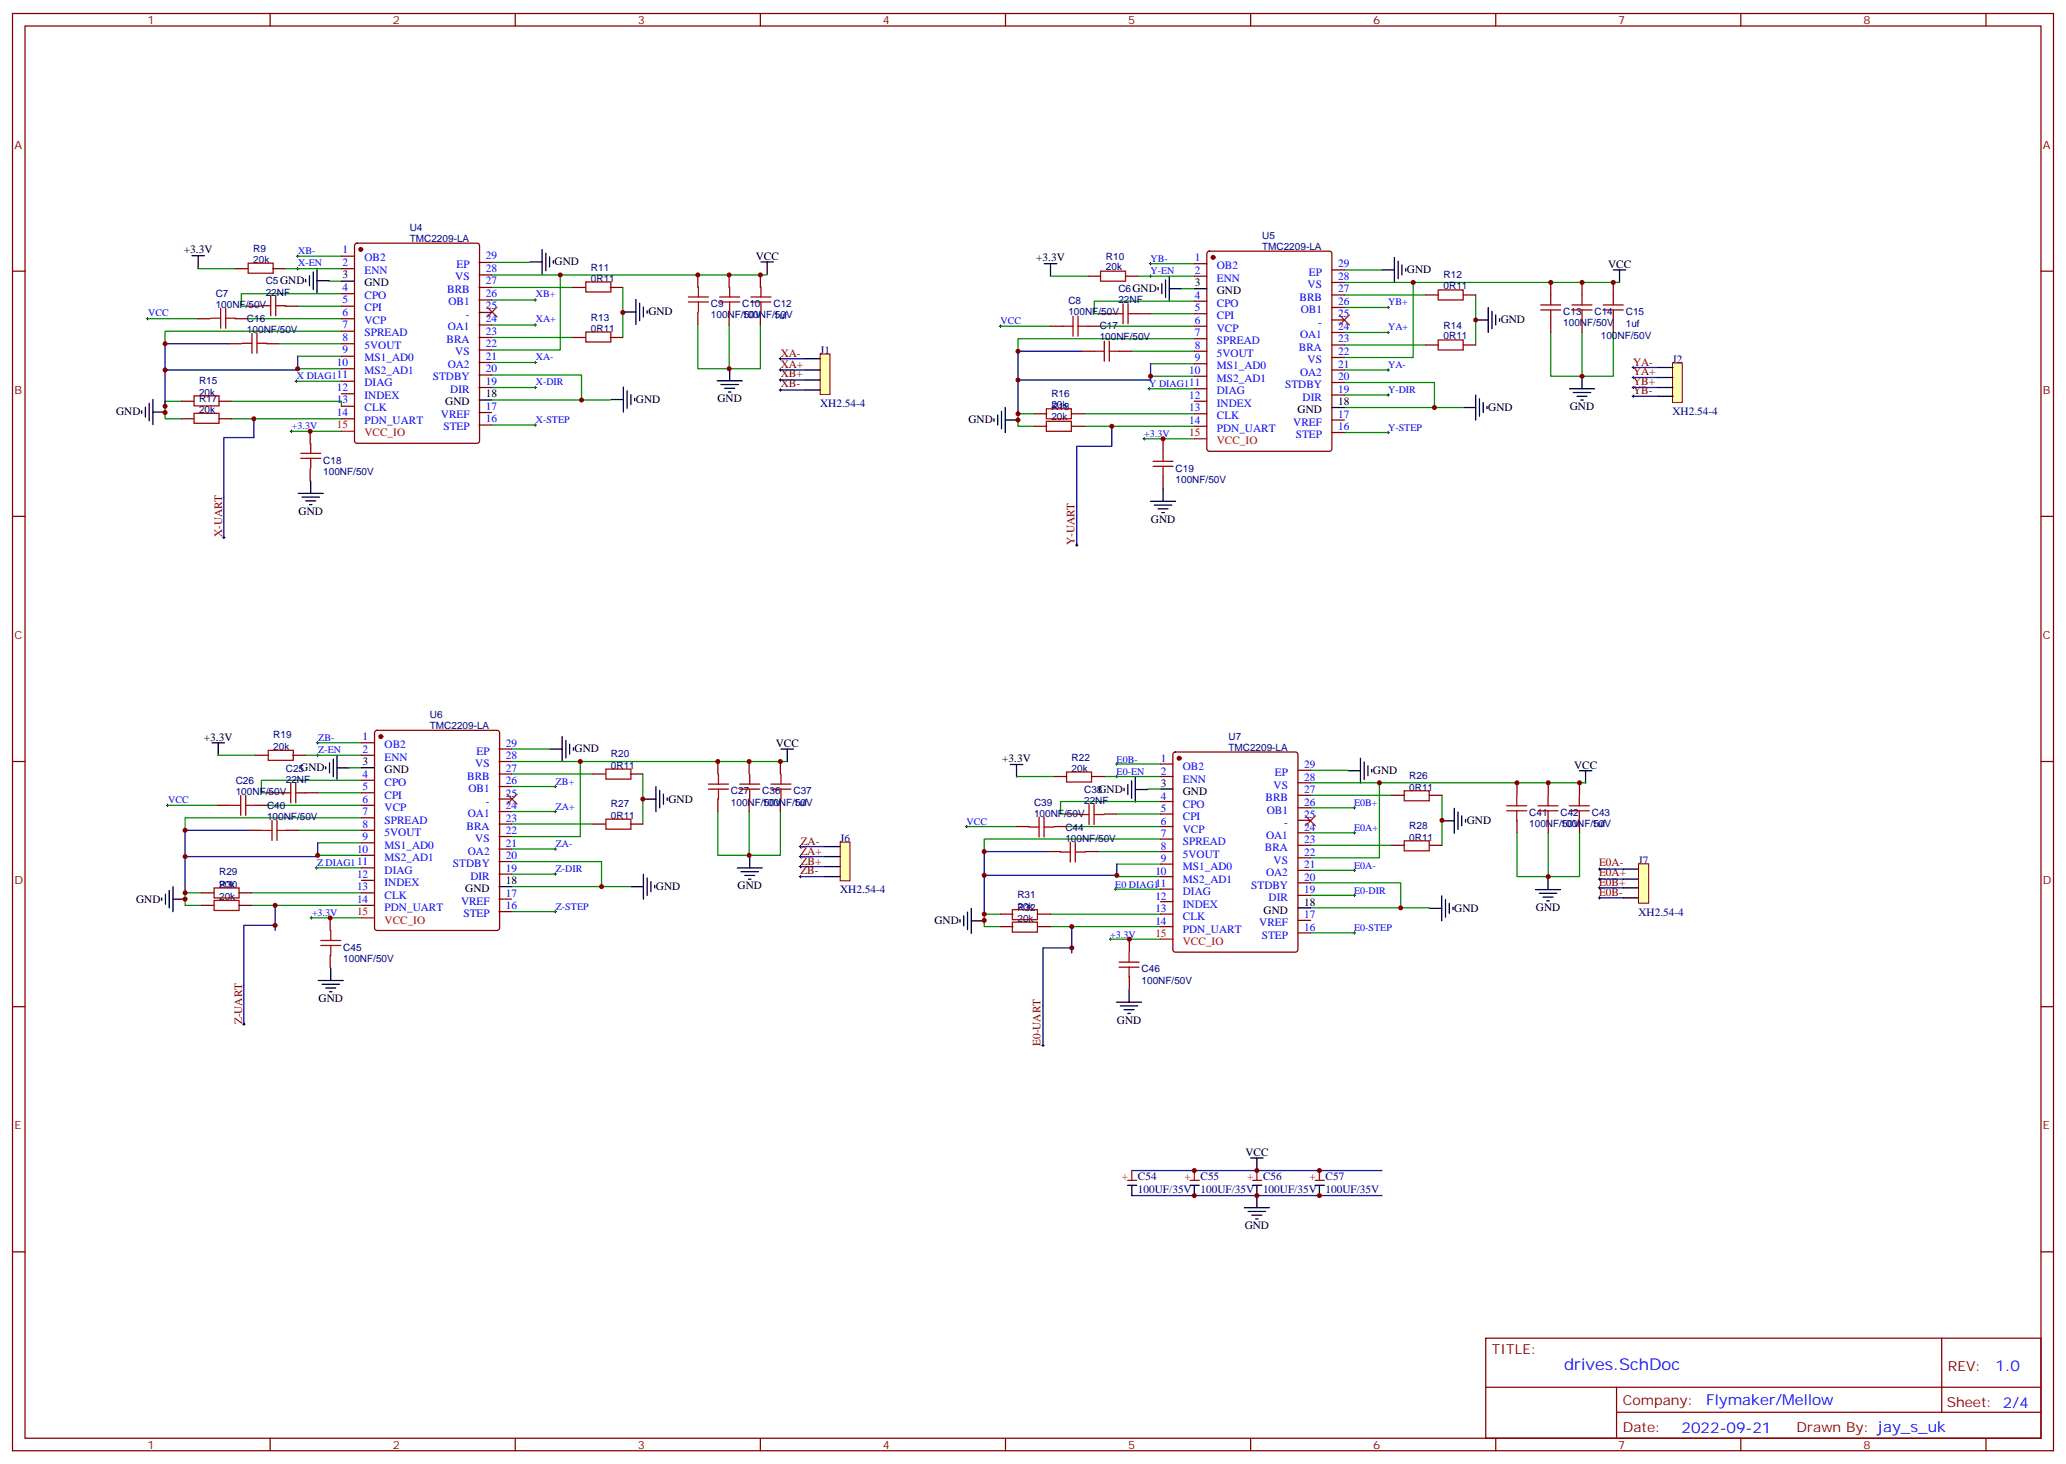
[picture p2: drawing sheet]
<svg xmlns="http://www.w3.org/2000/svg" width="583mm" height="413mm" viewBox="0 0 583 413" stroke-linecap="round" stroke-linejoin="round" font-family="sans-serif">
<g fill="none" stroke="#000" stroke-width=".28">
<path d="M83.6 72.2h.7M83.6 75.8h.7M84 71.9v.7M84 75.4v.7M324.2 74.4h.7M324.2 77.9h.7M324.6 74v.7M324.6 77.5v.7M41.3 89.9h.7M41.6 89.5v.7M150.6 91.7h.7M150.6 84.6h.7"/>
<path d="M151 84.2v.7M151 91.3v.7M281.9 92h.7M282.2 91.7v.7M391.2 93.8h.7M391.2 86.7h.7M391.6 86.4v.7M391.6 93.4v.7M83.3 107.5h.7M83.6 107.2v.7M150.6 102.2h.7M150.6 109.3h.7"/>
<path d="M150.6 119.9h.7M151 101.9v.7M151 108.9v.7M151 119.5v.7M219.8 104.4h.7M219.8 110h.7M219.8 107.2h.7M219.8 101.2h.7M220.1 100.8v.7M220.1 104v.7M220.1 106.8v.7M220.1 109.6v.7"/>
<path d="M323.8 109.6h.8M324.2 109.3v.7M391.2 104.4h.7M391.2 111.4h.7M391.6 104v.7M391.6 111.1v.7M460.4 109.3h.7M460.4 111.8h.7M460.4 106.5h.7M460.4 103.6h.7M460.7 103.3v.7M460.7 106.1v.7"/>
<path d="M460.7 108.9v.7M460.7 111.4v.7M81.8 121.6h.7M82.2 121.3v.7M322.4 123.8h.7M322.8 123.4v.7M391.2 122h.7M391.6 121.6v.7M62.8 151.6h.7M63.1 151.3v.7M303.4 153.7h.7M303.7 153.4v.7"/>
<path d="M89.3 209.5h.7M89.3 213h.7M89.6 209.1v.7M89.6 212.7v.7M314.7 215.5h.7M314.7 219h.7M315 215.1v.7M315 218.7v.7M46.9 227.1h.7M47.3 226.8v.7M156.3 228.9h.7M156.3 221.8h.7"/>
<path d="M156.3 239.5h.7M156.6 221.5v.7M156.6 228.5v.7M156.6 239.1v.7M225.4 238.8h.7M225.8 238.4v.7M272.3 233.1h.7M272.7 232.8v.7M381.7 234.9h.7M381.7 227.8h.7M382.1 227.5v.7M382.1 234.5v.7"/>
<path d="M87.5 258.9h.7M87.8 258.5v.7M88.9 244.8h.7M89.3 244.4v.7M156.3 246.5h.7M156.3 257.1h.7M156.6 246.2v.7M156.6 256.8v.7M225.4 244.4h.7M225.4 241.6h.7M225.4 247.2h.7M225.8 241.2v.7"/>
<path d="M225.8 244.1v.7M225.8 246.9v.7M314.3 250.8h.7M314.7 250.4v.7M381.7 245.5h.7M381.7 252.5h.7M382.1 245.1v.7M382.1 252.2v.7M450.8 245.1h.8M450.8 247.9h.8M450.8 250.4h.8M450.8 253.2h.8"/>
<path d="M451.2 244.8v.7M451.2 247.6v.7M451.2 250v.8M451.2 252.9v.7M312.9 264.9h.7M313.3 264.5v.7M381.7 263.1h.7M382.1 262.7v.8M68.4 288.9h.7M68.8 288.5v.7M293.9 294.9h.7M294.2 294.5v.7"/>
</g>
<g fill="none" stroke="#000" stroke-width=".35">
<path d="M54.1 72.1h3.6M55.9 72.1v3.5M86.2 78.8v.7M87.3 77.8v2.8M88.4 76.7v4.9M89.4 79.2h3.5M89.4 75.6v7.1M96.3 79.3h3.5M149.4 73.9h3.5M152.9 70.4v7M154 71.4v4.9M155 72.5v2.8"/>
<path d="M156.1 73.5v.7M214.7 73.9h3.5M216.4 73.9v3.5M294.6 74.4h3.5M296.3 74.4v3.5M328.8 79v4.9M329.8 77.9v7M389.8 76.1h3.5M393.3 72.6v7.1M394.4 73.7v4.9M395.5 74.7v2.8M396.5 75.8v.7"/>
<path d="M455.1 76.1h3.5M456.8 76.1v3.6M175.8 88h3.6M179.4 84.5v7M180.4 85.5v5M181.5 86.6v2.8M182.5 87.6v.7M326.7 81.1v.7M327.7 80v2.8M329.8 81.4h3.6M416.3 90.2h3.5M419.8 86.7v7.1"/>
<path d="M420.9 87.8v4.9M421.9 88.8v2.9M423 89.9v.7M40 115.9v.7M41 114.8v2.8M42.1 113.7v5M43.1 116.2h3.6M43.1 112.7v7M135.1 112.8h3.5M172.3 112.7h3.5M175.8 109.2v7M176.9 110.2v5"/>
<path d="M178 111.3v2.8M179 112.3v.7M202.3 107.4h7.1M203.4 108.5h4.9M204.4 109.5h2.8M205.5 110.6h.7M205.8 103.9v3.5M280.4 118.1v.7M281.5 117.1v2.8M282.5 116v4.9M283.6 118.5h3.5M283.6 114.9v7.1"/>
<path d="M412.7 114.9h3.6M416.3 111.4v7.1M417.3 112.5v4.9M418.4 113.5v2.8M419.5 114.6v.7M442.7 109.6h7.1M443.8 110.7h4.9M444.9 111.8h2.8M445.9 112.8h.7M446.3 106.1v3.5M84.1 139.1h7.1M87.7 135.6v3.5"/>
<path d="M328.1 137.9v3.5M85.2 140.2h4.9M86.2 141.3h2.9M87.3 142.3h.7M324.6 141.4h7M325.6 142.5h5M326.7 143.5h2.8M327.7 144.6h.7M59.8 209.5h3.5M61.6 209.5v3.5M91.9 216.2v.7M93 215.1v2.9"/>
<path d="M94 214.1v4.9M95.1 216.6h3.5M95.1 213v7.1M155 211.3h3.6M158.6 207.7v7.1M159.6 208.8v4.9M160.7 209.9v2.8M161.7 210.9v.7M220.3 211.3h3.5M222.1 211.3v3.5M285 215.6h3.5M286.7 215.6v3.5"/>
<path d="M320.3 219.1v7.1M380.2 217.4h3.6M383.8 213.9v7M384.8 214.9v4.9M385.9 216v2.8M386.9 217v.7M445.5 217.4h3.5M447.3 217.4v3.5M181.5 225.4h3.5M185 221.9v7M186.1 222.9v4.9M187.1 224v2.8"/>
<path d="M188.2 225v.7M317.1 222.3v.7M318.1 221.3v2.8M319.2 220.2v4.9M320.3 222.7h3.5M406.7 231.5h3.5M410.2 228v7M411.3 229v5M412.3 230.1v2.8M413.4 231.1v.7M45.6 253.2v.8M46.7 252.2v2.8"/>
<path d="M47.7 251.1v5M48.8 253.6h3.5M48.8 250.1v7M178 250.1h3.5M181.5 246.5v7.1M182.6 247.6v4.9M183.6 248.7v2.8M184.7 249.7v.7M208 244.8h7M209 245.8h5M210.1 246.9h2.8M211.1 248h.7"/>
<path d="M211.5 241.3v3.5M270.8 259.4v.7M271.9 258.3v2.8M272.9 257.2v5M274 259.7h3.5M274 256.2v7M403.2 256.2h3.5M406.7 252.7v7M407.8 253.7v5M408.8 254.8v2.8M409.9 255.8v.7M433.2 250.9h7"/>
<path d="M434.2 252h4.9M435.3 253h2.8M436.3 254.1h.7M436.7 247.4v3.5M89.8 276.5h7M90.8 277.6h5M91.9 278.6h2.8M93 279.7h.7M93.3 273v3.5M318.5 279.1v3.5M315 282.6h7M316 283.7h5"/>
<path d="M317.1 284.8h2.8M318.1 285.8h.8M352.8 326.6h3.5M354.5 326.6v3.5M354.5 337.1v3.5M351 340.6h7.1M352.1 341.7h4.9M353.1 342.7h2.9M354.2 343.8h.7"/>
</g>
<path d="M137.4 86.6l2.8 2.8M140.2 86.6l-2.8 2.8M377.8 88.8l2.8 2.9M380.6 88.8l-2.8 2.9M96.3 121.6h3.5M143 224l2.9 2.8M145.9 224l-2.9 2.8M368.2 230.1l2.9 2.8M371.1 230.1l-2.9 2.8" fill="none" stroke="#f00" stroke-width=".35"/>
<g fill="none" stroke="#008700" stroke-width=".35">
<path d="M55.7 75.8h10.6M80.4 75.8h15.9M84 72.2h12.3M92.8 79.3h3.5M138.6 77.5h77.7M138.6 74h10.6M158 77.5v21.2h-19.4M296.3 77.9h10.6M321 77.9h15.9M324.6 74.4h12.3M379.2 79.7h77.6M379.2 76.1h10.6"/>
<path d="M398.6 79.7v21.1h-19.4M41.6 89.9h14.1M69.8 89.9h26.5M78.7 96.9h17.6M84 86.4h12.3M96.3 82.8h-28.2v3.6h1.7M96.3 93.4h-49.7v3.5M138.6 91.7h12.4M138.6 84.6h12.4M138.6 95.2h23M138.6 81.1h23M175.7 81.1v14.1"/>
<path d="M196.8 91.7v12.3h17.7v-12.3M205.7 91.7v12.3M282.2 92h14.1M310.4 92h26.5M319.3 99.1h17.6M324.6 88.5h12.3M333.4 81.4h3.5M336.9 84.9h-28.2v3.6h1.7M336.9 95.5h-49.7v3.6M379.2 93.8h12.4M379.2 86.7h12.4M379.2 97.3h23"/>
<path d="M379.2 83.2h23M416.3 83.2v14.1M437.4 93.8v12.3h17.7v-12.3M446.3 93.8v12.3M51.2 113.2h-4.6v4.9h4.6M65.3 113.2h31v1.4M65.3 118.1h31M83.6 107.5h12.7M84 100.5h12.3M84 104h12.3M138.6 105.8h25.4v7M138.6 112.8h33.6"/>
<path d="M138.6 102.2h12.4M138.6 109.3h12.4M138.6 119.9h12.4M291.7 116.7h-4.5v3.5h4.5M305.9 116.7h31M324.2 109.6h12.7M324.6 102.6h12.3M324.6 106.1h12.3M379.2 107.9h25.4v7M379.2 114.9h33.5M379.2 104.4h12.4M379.2 111.4h12.4"/>
<path d="M82.2 121.6h14.1M305.9 120.2h31M322.8 123.8h14.1M379.2 122h12.4M61.4 213h10.6M86.1 213h15.9M89.6 209.5h12.4M98.4 216.5h3.6M144.3 214.8h77.6M144.3 218.3h22.9M144.3 211.2h10.6M163.7 214.8v21.1h-19.4"/>
<path d="M181.3 218.3v14.1M286.8 219h10.6M311.5 219h15.9M315 215.5h12.4M369.7 217.2h10.6M47.3 227.1h14.1M75.5 227.1h26.5M84.3 234.2h17.7M89.6 237.7h12.4M89.6 223.6h12.4M102 220.1h-28.3v3.5h1.8M102 230.6h-49.8v3.6"/>
<path d="M144.3 228.9h12.3M144.3 221.8h12.3M144.3 239.5h12.3M144.3 232.4h22.9M202.5 228.9v12.3h17.6v-12.3M211.3 228.9v12.3M272.7 233.1h14.1M300.9 233.1h26.5M315 229.6h12.4M323.8 222.5h3.6M327.4 226.1h-28.2v3.5h1.7M327.4 236.6h-49.8v3.6"/>
<path d="M369.7 220.8h77.6M369.7 234.9h12.4M369.7 227.8h12.4M369.7 238.4h22.9M369.7 224.3h22.9M389.1 220.8v21.1h-19.4M406.8 224.3v14.1M427.9 234.9v12.3h17.7v-12.3M436.7 234.9v12.3M56.8 251.8h-4.6v3.5h4.6M70.9 255.3h31.1M70.9 251.8h31.1"/>
<path d="M87.8 258.9h14.2M89.3 244.8h12.7M89.6 241.2h12.4M144.3 250h33.5M144.3 243h25.4v7M144.3 246.5h12.3M144.3 257.1h12.3M282.2 257.8h-4.6v3.5h4.6M296.3 257.8h31.1M309.7 240.2h17.7M314.7 250.8h12.7M315 243.7h12.4"/>
<path d="M315 247.2h12.4M369.7 256h33.5M369.7 249h25.4v7M369.7 245.5h12.4M369.7 252.5h12.4M296.3 261.3h31.1M313.3 264.9h14.1M369.7 263.1h12.4"/>
</g>
<g fill="none" stroke="#000080" stroke-width=".35">
<path d="M64.6 96.9h-18v17.7M305.2 99.1h-18v17.6M71.6 118.1v5.3h-8.5v28.2M84 100.5v3.9h-37.4M220.1 101.2h7.1M220.1 104.4h7.1M220.1 107.2h7.1M220.1 110h7.1M324.6 102.6v4.6h-37.4M460.7 103.6h7.1M460.7 106.5h7.1M460.7 109.3h7.1"/>
<path d="M460.7 111.8h7.1M313.6 120.2v5.7h-9.9v27.8M70.2 234.2h-18v17.6M89.6 237.7v3.9h-37.4M225.8 238.8h7M77.6 255.3v7.1M225.8 244.4h7M225.8 241.6h7M225.8 247.2h7M277.6 246.9h37.4v.3M295.6 240.2h-18v17.6M315 243.7v3.2"/>
<path d="M451.2 245.1h6.7M451.2 247.9h6.7M451.2 250.4h6.7M451.2 253.2h6.7M77.6 261h-8.8v27.9M302.3 267.3h-8.1v27.6M302.3 261.3v7.4M319.3 330.1h70.5M319.3 337.2h70.5"/>
</g>
<g fill="none" stroke="#a10000" stroke-width=".35">
<path d="M70 74.2h7.1v2.9h-7.1zM165.3 79.5h7v2.8h-7zM59.4 89.8h2.9M62.3 86.9v5.7M63.7 86.9v5.7M63.7 89.8h2.8M68.2 96.8h2.9M71.1 94v5.6M72.5 94v5.6M72.5 96.8h2.8M73.5 86.2h2.9M76.4 83.4v5.6"/>
<path d="M77.8 83.4v5.6M77.8 86.2h2.8M165.3 93.6h7v2.9h-7zM194.2 85.2h5.6M194.2 83.8h5.6M197 80.9v2.9M197 85.2v2.8M203 85.2h5.7M203 83.8h5.7M205.8 80.9v2.9M205.8 85.2v2.8M211.8 85.2h5.7"/>
<path d="M211.8 83.8h5.7M214.7 80.9v2.9M214.7 85.2v2.8M54.7 116.6h7.1v2.8h-7.1zM54.7 111.7h7.1v2.8h-7.1zM84.8 127.9h5.7M84.8 129.3h5.7M87.7 125v2.9M87.7 129.3v2.8"/>
</g>
<g fill="none" stroke="#870000" stroke-width=".35">
<path d="M66.3 75.8h3.5M76.9 75.8h3.5M96.3 75.8h3.5M96.3 72.2h3.5M100.2 68.8l.5-.2h33.9l.6 .4 .1 55.3-.5 .7h-34.1l-.6-.4-.1-55.3zM135.1 77.5h3.5M135.1 74h3.5M196.8 77.5v3.6M205.7 77.5v3.6M214.5 77.5v3.6M55.7 89.9h3.6M64.6 96.9h3.5"/>
<path d="M66.3 89.9h3.5M69.8 86.4h3.6M75.1 96.9h3.6M80.4 86.4h3.6M96.3 86.4h3.5M96.3 96.9h3.5M96.3 89.9h3.5M96.3 82.8h3.5M96.3 93.4h3.5M135.1 95.2h3.5M135.1 81.1h3.5M135.1 98.7h3.5"/>
<path d="M135.1 91.7h3.5M135.1 88.1h3.5M135.1 84.6h3.5M161.6 95.2h3.5M161.6 81.1h3.5M172.2 95.2h3.5M172.2 81.1h3.5M196.8 88.1v3.6M205.7 88.1v3.6M214.5 88.1v3.6M51.2 118.1h3.5M51.2 113.2h3.5"/>
<path d="M61.7 118.1h3.6M61.7 113.2h3.6M96.3 118.1h3.5M96.3 100.5h3.5M96.3 104h3.5M96.3 107.5h3.5M96.3 111.1h3.5M96.3 114.6h3.5M135.1 119.9h3.5M135.1 116.3h3.5M135.1 109.3h3.5M135.1 105.8h3.5"/>
<path d="M135.1 102.2h3.5M87.5 121.6v3.6M87.5 132.2v3.5"/>
</g>
<circle cx="101.8" cy="70.4" r=".53" fill="#870000" stroke="#870000" stroke-width=".35"/>
<path d="M231.3 99.8h2.8v11.4h-2.8z" fill="#ffffb0" stroke="#800000" stroke-width=".28"/>
<path d="M336.9 81.4h3.5M227.2 101.2h4.2M227.2 104.4h4.2M227.2 107.2h4.2M227.2 110h4.2M375.7 114.9h3.5" fill="none" stroke="#000" stroke-width=".35"/>
<g fill="none" stroke="#a10000" stroke-width=".35">
<path d="M310.4 76.5h7.1v2.8h-7.1zM299.9 92h2.8M302.7 89.2v5.6M304.1 89.2v5.6M304.1 92h2.8M308.7 99.1h2.8M311.5 96.2v5.7M312.9 96.2v5.7M312.9 99.1h2.8M314 88.5h2.8M316.8 85.7v5.6M318.2 85.7v5.6"/>
<path d="M318.2 88.5h2.8M405.7 95.9h7v2.8h-7zM405.7 81.8h7v2.8h-7zM434.6 87.4h5.7M434.6 86h5.7M437.4 83.2v2.8M437.4 87.4v2.8M443.4 87.4h5.7M443.4 86h5.7M446.3 83.2v2.8M446.3 87.4v2.8M452.3 87.4h5.6"/>
<path d="M452.3 86h5.6M455.1 83.2v2.8M455.1 87.4v2.8M295.2 118.8h7v2.8h-7zM295.2 115.3h7v2.8h-7zM325.3 130.1h5.6M325.3 131.5h5.6M328.1 127.3v2.8M328.1 131.5v2.8"/>
</g>
<g fill="none" stroke="#870000" stroke-width=".35">
<path d="M306.9 77.9h3.5M317.5 77.9h3.5M336.9 77.9h3.5M336.9 74.4h3.5M340.7 71l.4-.2h33.9l.7 .5v55.3l-.5 .6-34.1 .1-.6-.5-.1-55.3zM375.7 79.7h3.5M375.7 76.1h3.5M437.4 79.7v3.5M446.3 79.7v3.5M455.1 79.7v3.5M296.3 92h3.6M305.2 99.1h3.5"/>
<path d="M306.9 92h3.5M310.4 88.5h3.6M315.7 99.1h3.6M321 88.5h3.6M336.9 88.5h3.5M336.9 99.1h3.5M336.9 92h3.5M336.9 84.9h3.5M336.9 95.5h3.5M375.7 97.3h3.5M375.7 83.2h3.5M375.7 93.8h3.5"/>
<path d="M375.7 90.2h3.5M375.7 86.7h3.5M402.2 97.3h3.5M402.2 83.2h3.5M412.7 97.3h3.6M412.7 83.2h3.6M437.4 90.2v3.6M446.3 90.2v3.6M455.1 90.2v3.6M291.7 116.7h3.6M302.3 116.7h3.6M336.9 116.7h3.5"/>
<path d="M336.9 102.6h3.5M336.9 106.1h3.5M336.9 109.6h3.5M336.9 113.2h3.5M375.7 118.5h3.5M375.7 111.4h3.5M375.7 107.9h3.5M375.7 104.4h3.5M375.7 100.8h3.5M291.7 120.2h3.6M302.3 120.2h3.6M328.1 123.8v3.5"/>
<path d="M328.1 134.3v3.6M336.9 120.2h3.5M375.7 122h3.5"/>
</g>
<circle cx="342.2" cy="72.6" r=".53" fill="#870000" stroke="#870000" stroke-width=".35"/>
<path d="M336.9 123.8h3.5" fill="none" stroke="#f00" stroke-width=".35"/>
<path d="M471.8 102.4h2.8v11.1h-2.8z" fill="#ffffb0" stroke="#800000" stroke-width=".28"/>
<path d="M467.8 103.6h4.2M467.8 106.5h4.2M467.8 109.3h4.2M467.8 111.8h4.2M102 216.5h3.5M140.8 250h3.5" fill="none" stroke="#000" stroke-width=".35"/>
<g fill="none" stroke="#a10000" stroke-width=".35">
<path d="M75.7 211.6h7v2.8h-7zM170.9 216.9h7.1v2.8h-7.1zM202.7 218.3v2.8M211.5 218.3v2.8M220.3 218.3v2.8M65.1 227.1h2.8M67.9 224.3v5.7M69.3 224.3v5.7M69.3 227.1h2.8M73.9 234.2h2.8M76.7 231.4v5.6M78.1 231.4v5.6"/>
<path d="M78.1 234.2h2.9M79.2 223.6h2.8M82 220.8v5.6M83.4 220.8v5.6M83.4 223.6h2.9M170.9 231h7.1v2.8h-7.1zM199.8 222.6h5.7M199.8 221.1h5.7M202.7 222.6v2.8M208.7 222.6h5.6M208.7 221.1h5.6M211.5 222.6v2.8"/>
<path d="M217.5 222.6h5.6M217.5 221.1h5.6M220.3 222.6v2.8M60.4 254h7v2.8h-7zM60.4 250.4h7v2.8h-7zM90.5 265.2h5.6M90.5 266.7h5.6M93.3 262.4v2.8M93.3 266.7v2.8"/>
</g>
<g fill="none" stroke="#870000" stroke-width=".35">
<path d="M72 213h3.5M82.5 213h3.6M102 213h3.5M102 209.5h3.5M105.9 206.2l.5-.2h33.8l.7 .4v55.3l-.4 .7h-34.1l-.7-.4v-55.3zM140.8 218.3h3.5M140.8 214.8h3.5M140.8 211.2h3.5M167.2 218.3h3.5M177.8 218.3h3.5M202.5 214.8v3.5M211.3 214.8v3.5"/>
<path d="M220.1 214.8v3.5M61.4 227.1h3.5M70.2 234.2h3.5M72 227.1h3.5M75.5 223.6h3.5M80.8 234.2h3.5M86.1 223.6h3.5M102 223.6h3.5M102 234.2h3.5M102 227.1h3.5M102 220.1h3.5M102 230.6h3.5"/>
<path d="M102 237.7h3.5M140.8 232.4h3.5M140.8 239.5h3.5M140.8 235.9h3.5M140.8 228.9h3.5M140.8 225.4h3.5M140.8 221.8h3.5M167.2 232.4h3.5M177.8 232.4h3.5M202.5 225.4v3.5M211.3 225.4v3.5M220.1 225.4v3.5"/>
<path d="M56.8 255.3h3.5M56.8 251.8h3.5M67.4 255.3h3.5M67.4 251.8h3.5M93.1 258.9v3.5M102 255.3h3.5M102 251.8h3.5M102 241.2h3.5M102 244.8h3.5M102 248.3h3.5M140.8 257.1h3.5M140.8 253.6h3.5"/>
<path d="M140.8 246.5h3.5M140.8 243h3.5M93.1 269.5v3.5"/>
</g>
<circle cx="107.4" cy="207.7" r=".53" fill="#870000" stroke="#870000" stroke-width=".35"/>
<path d="M102 258.9h3.5" fill="none" stroke="#f00" stroke-width=".35"/>
<path d="M237 237.5h2.8v10.9h-2.8z" fill="#ffffb0" stroke="#800000" stroke-width=".28"/>
<path d="M232.8 238.8h4.2M327.4 222.5h3.5M232.8 241.6h4.2M232.8 244.4h4.2M232.8 247.2h4.2M366.2 256h3.5" fill="none" stroke="#000" stroke-width=".35"/>
<g fill="none" stroke="#a10000" stroke-width=".35">
<path d="M300.9 217.7h7v2.9h-7zM290.3 233.3h2.8M293.1 230.4v5.7M294.5 230.4v5.7M294.5 233.3h2.8M301.9 237.5v5.6M303.3 237.5v5.6M304.4 229.7h2.8M307.2 226.9v5.6M308.6 226.9v5.6M308.6 229.7h2.8M396.1 237.1h7.1v2.9h-7.1z"/>
<path d="M396.1 223h7.1v2.8h-7.1zM425 228.7h5.7M425 227.3h5.7M427.9 224.4v2.9M427.9 228.7v2.8M433.9 228.7h5.6M433.9 227.3h5.6M436.7 224.4v2.9M436.7 228.7v2.8M442.7 228.7h5.6M442.7 227.3h5.6M445.5 224.4v2.9"/>
<path d="M445.5 228.7v2.8M285.6 256.5h7v2.9h-7zM299.1 240.3h2.8M303.3 240.3h2.9M285.6 260.1h7v2.8h-7zM315.7 271.4h5.6M315.7 272.8h5.6M318.5 268.5v2.9M318.5 272.8v2.8"/>
</g>
<g fill="none" stroke="#870000" stroke-width=".35">
<path d="M297.4 219h3.5M308 219h3.5M327.4 219h3.5M327.4 215.5h3.5M331.1 212.3l.5-.2h33.8l.7 .4v55.3l-.4 .7h-34.1l-.7-.4-.1-55.3zM366.2 217.2h3.5M286.8 233.1h3.5M297.4 233.1h3.5M300.9 229.6h3.5M311.5 229.6h3.5M327.4 229.6h3.5M327.4 233.1h3.5"/>
<path d="M327.4 226.1h3.5M327.4 236.6h3.5M366.2 238.4h3.5M366.2 224.3h3.5M366.2 234.9h3.5M366.2 231.4h3.5M366.2 227.8h3.5M366.2 220.8h3.5M392.6 238.4h3.6M392.6 224.3h3.6M403.2 238.4h3.6M403.2 224.3h3.6"/>
<path d="M427.9 220.8v3.5M427.9 231.4v3.5M436.7 220.8v3.5M436.7 231.4v3.5M445.6 220.8v3.5M445.6 231.4v3.5M282.2 257.8h3.6M292.8 257.8h3.5M295.6 240.2h3.6M306.2 240.2h3.5M327.4 240.2h3.5M327.4 257.8h3.5"/>
<path d="M327.4 243.7h3.5M327.4 247.2h3.5M327.4 250.8h3.5M327.4 254.3h3.5M366.2 259.6h3.5M366.2 252.5h3.5M366.2 249h3.5M366.2 245.5h3.5M366.2 241.9h3.5M282.2 261.3h3.6M292.8 261.3h3.5M318.6 264.9v3.5"/>
<path d="M318.6 275.4v3.6M327.4 261.3h3.5M366.2 263.1h3.5"/>
</g>
<circle cx="332.6" cy="213.9" r=".53" fill="#870000" stroke="#870000" stroke-width=".35"/>
<path d="M327.4 264.9h3.5" fill="none" stroke="#f00" stroke-width=".35"/>
<path d="M462.2 243.6h2.9v11.1h-2.9z" fill="#ffffb0" stroke="#800000" stroke-width=".28"/>
<path d="M457.9 245.1h4.2M457.9 247.9h4.2M457.9 250.4h4.2M457.9 253.2h4.2M318.1 334.3h2.6M319.3 334.4v2.8M335.7 334.3h2.6M336.9 334.4v2.8M353.4 334.3h2.5M354.5 334.4v2.8M371 334.3h2.6M372.2 334.4v2.8" fill="none" stroke="#000" stroke-width=".35"/>
<path d="M318.1 332.9h2.6M319.3 330.1v2.8M335.7 332.9h2.6M336.9 330.1v2.8M353.4 332.9h2.5M354.5 330.1v2.8M371 332.9h2.6M372.2 330.1v2.8" fill="none" stroke="#f00" stroke-width=".35"/>
<g fill="none" stroke="#870000" stroke-width=".35">
<path d="M3.5 3.8h575.8v405.4h-575.8zM7.1 7.3h568.6v398.3h-568.6zM76.2 3.8v3.5M145.3 3.8v3.5M214.5 3.8v3.5M283.6 3.8v3.5M352.8 3.8v3.5M421.9 3.8v3.5M491.1 3.8v3.5M560.2 3.8v3.5M3.5 76.5h3.6M575.7 76.5h3.6"/>
<path d="M3.5 145.6h3.6M575.7 145.6h3.6M3.5 214.8h3.6M575.7 214.8h3.6M3.5 283.9h3.6M575.7 283.9h3.6M3.5 353.1h3.6M575.7 353.1h3.6M419.1 377.4h156.6v28.2h-156.6zM547.7 377.4v20.9M419.1 391.2h156.5M456 398.3h119.6"/>
<path d="M456 391.2v14.2M76.2 405.6v3.6M145.3 405.6v3.6M214.5 405.6v3.6M283.6 405.6v3.6M352.8 405.6v3.6M421.9 405.6v3.6M491.1 405.6v3.6M560.2 405.6v3.6"/>
</g>
<g fill="#800000">
<circle cx="46.6" cy="116.3" r=".71"/>
<circle cx="46.6" cy="114.6" r=".71"/>
<circle cx="46.6" cy="104.4" r=".71"/>
<circle cx="46.6" cy="96.9" r=".71"/>
<circle cx="52.2" cy="253.6" r=".71"/>
<circle cx="52.2" cy="251.8" r=".71"/>
<circle cx="52.2" cy="241.6" r=".71"/>
<circle cx="52.2" cy="234.2" r=".71"/>
<circle cx="71.6" cy="118.1" r=".71"/>
<circle cx="77.6" cy="261" r=".71"/>
<circle cx="77.6" cy="255.3" r=".71"/>
<circle cx="84" cy="104" r=".71"/>
<circle cx="87.5" cy="121.6" r=".71"/>
<circle cx="89.6" cy="241.2" r=".71"/>
<circle cx="93.1" cy="258.9" r=".71"/>
<circle cx="158" cy="77.5" r=".71"/>
<circle cx="163.7" cy="214.8" r=".71"/>
<circle cx="164" cy="112.8" r=".71"/>
<circle cx="169.7" cy="250" r=".71"/>
<circle cx="175.7" cy="88.1" r=".71"/>
<circle cx="181.3" cy="225.4" r=".71"/>
<circle cx="196.9" cy="77.5" r=".71"/>
<circle cx="202.5" cy="214.8" r=".71"/>
<circle cx="205.7" cy="104" r=".71"/>
<circle cx="205.7" cy="77.5" r=".71"/>
<circle cx="211.3" cy="241.2" r=".71"/>
<circle cx="211.3" cy="214.8" r=".71"/>
<circle cx="214.5" cy="77.5" r=".71"/>
<circle cx="220.1" cy="214.8" r=".71"/>
<circle cx="277.6" cy="259.6" r=".71"/>
<circle cx="277.6" cy="257.8" r=".71"/>
<circle cx="277.6" cy="246.9" r=".71"/>
<circle cx="277.6" cy="240.2" r=".71"/>
<circle cx="287.2" cy="118.5" r=".71"/>
<circle cx="287.2" cy="116.7" r=".71"/>
<circle cx="287.2" cy="107.2" r=".71"/>
<circle cx="287.2" cy="99.1" r=".71"/>
<circle cx="302.3" cy="267.3" r=".71"/>
<circle cx="302.3" cy="261.3" r=".71"/>
<circle cx="313.6" cy="120.2" r=".71"/>
<circle cx="315" cy="246.9" r=".71"/>
<circle cx="318.6" cy="264.9" r=".71"/>
<circle cx="324.6" cy="106.1" r=".71"/>
<circle cx="328.1" cy="123.8" r=".71"/>
<circle cx="389.1" cy="220.8" r=".71"/>
<circle cx="395.1" cy="256" r=".71"/>
<circle cx="398.6" cy="79.7" r=".71"/>
<circle cx="404.6" cy="114.9" r=".71"/>
<circle cx="406.8" cy="231.4" r=".71"/>
<circle cx="416.3" cy="90.2" r=".71"/>
<circle cx="427.9" cy="220.8" r=".71"/>
<circle cx="436.7" cy="247.2" r=".71"/>
<circle cx="436.7" cy="220.8" r=".71"/>
<circle cx="437.4" cy="79.7" r=".71"/>
<circle cx="445.6" cy="220.8" r=".71"/>
<circle cx="446.3" cy="106.1" r=".71"/>
<circle cx="446.3" cy="79.7" r=".71"/>
<circle cx="455.1" cy="79.7" r=".71"/>
<circle cx="336.9" cy="337.2" r=".71"/>
<circle cx="336.9" cy="330.1" r=".71"/>
<circle cx="354.5" cy="337.2" r=".71"/>
<circle cx="354.5" cy="330.1" r=".71"/>
<circle cx="372.2" cy="337.2" r=".71"/>
<circle cx="372.2" cy="330.1" r=".71"/>
</g>
<text font-size="4.6" fill="#00f" x="441.2" y="386.4">drives.SchDoc</text>
<g font-size="4.2" fill="#00f">
<text x="562.9" y="386.7">1.0</text>
<text x="481.3" y="396.2">Flymaker/Mellow</text>
<text x="474.4" y="404">2022-09-21</text>
</g>
<g font-size="3.9" fill="#800">
<text x="420.9" y="382">TITLE:</text>
<text x="549.5" y="386.7">REV:</text>
<text x="457.8" y="396.2">Company:</text>
<text x="549.1" y="396.8">Sheet: 2/4</text>
<text x="457.8" y="403.9">Date:</text>
<text x="506.8" y="403.9">Drawn By: jay_s_uk</text>
</g>
<g font-size="3.2" fill="#800">
<text x="41.6" y="6.8">1</text>
<text x="110.8" y="6.8">2</text>
<text x="179.9" y="6.8">3</text>
<text x="249.1" y="6.8">4</text>
<text x="318.2" y="6.8">5</text>
<text x="387.3" y="6.8">6</text>
<text x="456.5" y="6.8">7</text>
<text x="525.6" y="6.8">8</text>
<text x="4.1" y="41.9">A</text>
<text x="576.3" y="41.9">A</text>
<text x="4.1" y="111.1">B</text>
<text x="576.3" y="111.1">B</text>
<text x="4.1" y="180.2">C</text>
<text x="576.3" y="180.2">C</text>
<text x="4.1" y="249.3">D</text>
<text x="576.3" y="249.3">D</text>
<text x="4.1" y="318.5">E</text>
<text x="576.3" y="318.5">E</text>
<text x="41.6" y="408.6">1</text>
<text x="110.8" y="408.6">2</text>
<text x="179.9" y="408.6">3</text>
<text x="249.1" y="408.6">4</text>
<text x="318.2" y="408.6">5</text>
<text x="387.3" y="408.6">6</text>
<text x="456.5" y="408.6">7</text>
<text x="525.6" y="408.6">8</text>
</g>
<g font-size="3.2">
<text x="51.9" y="71.5">+3.3V</text>
<text x="156.4" y="74.8">GND</text>
<text x="213.2" y="73.2">VCC</text>
<text x="292.3" y="73.7">+3.3V</text>
<text x="396.9" y="77.1">GND</text>
<text x="453.6" y="75.5">VCC</text>
<text x="96.6" y="78.5">3</text>
<text x="102.8" y="80.8">GND</text>
<text x="337.1" y="80.7">3</text>
<text x="343.3" y="83">GND</text>
<text x="182.9" y="88.9">GND</text>
<text x="423.3" y="91.2">GND</text>
<text x="137" y="112">18</text>
<text x="179.4" y="113.6">GND</text>
<text x="202.4" y="113.5">GND</text>
<text x="32.8" y="117.2">GND</text>
<text x="125.6" y="114.3">GND</text>
<text x="273.2" y="119.4">GND</text>
<text x="366" y="116.5">GND</text>
<text x="377.5" y="114.2">18</text>
<text x="419.8" y="115.9">GND</text>
<text x="442.8" y="115.7">GND</text>
<text x="84.2" y="145.2">GND</text>
<text x="324.7" y="147.5">GND</text>
<text x="57.5" y="208.9">+3.3V</text>
<text x="102.3" y="215.9">3</text>
<text x="162.1" y="212.2">GND</text>
<text x="218.8" y="210.6">VCC</text>
<text x="282.7" y="215">+3.3V</text>
<text x="108.5" y="218.1">GND</text>
<text x="327.5" y="222">3</text>
<text x="387.3" y="218.3">GND</text>
<text x="444" y="216.7">VCC</text>
<text x="188.6" y="226.3">GND</text>
<text x="333.7" y="224.3">GND</text>
<text x="413.7" y="232.4">GND</text>
<text x="131.3" y="251.7">GND</text>
<text x="142.7" y="249.4">18</text>
<text x="185" y="251">GND</text>
<text x="208.1" y="250.8">GND</text>
<text x="38.4" y="254.6">GND</text>
<text x="356.4" y="257.8">GND</text>
<text x="367.9" y="255.5">18</text>
<text x="410.2" y="257.1">GND</text>
<text x="433.2" y="257">GND</text>
<text x="263.6" y="260.7">GND</text>
<text x="89.9" y="282.6">GND</text>
<text x="315.1" y="288.7">GND</text>
<text x="351.3" y="326">VCC</text>
<text x="351.1" y="346.7">GND</text>
</g>
<g font-size="3.2" fill="#00f">
<text x="96.6" y="71.4">1</text>
<text x="96.6" y="74.9">2</text>
<text x="102.8" y="73.7">OB2</text>
<text x="102.8" y="77.2">ENN</text>
<text x="128.8" y="75.5">EP</text>
<text x="137" y="76.7">28</text>
<text x="137" y="73.2">29</text>
<text x="337.1" y="73.7">1</text>
<text x="337.1" y="77.2">2</text>
<text x="343.3" y="76">OB2</text>
<text x="369.2" y="77.7">EP</text>
<text x="377.5" y="75.4">29</text>
<text x="96.6" y="82">4</text>
<text x="126.2" y="82.5">BRB</text>
<text x="128.4" y="79">VS</text>
<text x="137" y="83.8">26</text>
<text x="137" y="80.2">27</text>
<text x="343.3" y="79.5">ENN</text>
<text x="368.9" y="81.2">VS</text>
<text x="377.5" y="82.5">27</text>
<text x="377.5" y="79">28</text>
<text x="96.6" y="85.5">5</text>
<text x="96.6" y="89">6</text>
<text x="102.8" y="84.3">CPO</text>
<text x="102.8" y="87.8">CPI</text>
<text x="126.5" y="86">OB1</text>
<text x="131.4" y="89.6">-</text>
<text x="137" y="87.3">25</text>
<text x="337.1" y="84.2">4</text>
<text x="337.1" y="87.8">5</text>
<text x="343.3" y="86.5">CPO</text>
<text x="366.6" y="84.8">BRB</text>
<text x="366.9" y="88.3">OB1</text>
<text x="377.5" y="89.5">25</text>
<text x="377.5" y="86">26</text>
<text x="96.6" y="92.6">7</text>
<text x="102.8" y="91.3">VCP</text>
<text x="102.8" y="94.9">SPREAD</text>
<text x="126.3" y="93.1">OA1</text>
<text x="137" y="94.3">23</text>
<text x="137" y="90.8">24</text>
<text x="337.1" y="91.3">6</text>
<text x="337.1" y="94.8">7</text>
<text x="343.3" y="90.1">CPI</text>
<text x="343.3" y="93.6">VCP</text>
<text x="366.7" y="95.4">OA1</text>
<text x="371.8" y="91.8">-</text>
<text x="377.5" y="93.1">24</text>
<text x="96.6" y="96.1">8</text>
<text x="96.6" y="99.6">9</text>
<text x="102.8" y="98.4">5VOUT</text>
<text x="102.8" y="101.9">MS1_AD0</text>
<text x="126" y="96.6">BRA</text>
<text x="128.4" y="100.2">VS</text>
<text x="137" y="101.4">21</text>
<text x="137" y="97.9">22</text>
<text x="337.1" y="98.4">8</text>
<text x="337.1" y="101.9">9</text>
<text x="343.3" y="97.1">SPREAD</text>
<text x="343.3" y="100.6">5VOUT</text>
<text x="366.4" y="98.9">BRA</text>
<text x="377.5" y="100.1">22</text>
<text x="377.5" y="96.6">23</text>
<text x="95.1" y="103.2">10</text>
<text x="102.8" y="105.5">MS2_AD1</text>
<text x="122.1" y="107.2">STDBY</text>
<text x="126.3" y="103.7">OA2</text>
<text x="137" y="104.9">20</text>
<text x="335.5" y="105.4">10</text>
<text x="343.3" y="104.2">MS1_AD0</text>
<text x="343.3" y="107.7">MS2_AD1</text>
<text x="366.7" y="105.9">OA2</text>
<text x="368.9" y="102.4">VS</text>
<text x="377.5" y="107.2">20</text>
<text x="377.5" y="103.6">21</text>
<text x="95.1" y="110.2">12</text>
<text x="95.1" y="113.7">13</text>
<text x="102.8" y="109">DIAG</text>
<text x="102.8" y="112.5">INDEX</text>
<text x="127" y="110.7">DIR</text>
<text x="137" y="108.5">19</text>
<text x="335.5" y="112.5">12</text>
<text x="343.3" y="111.2">DIAG</text>
<text x="362.5" y="109.5">STDBY</text>
<text x="367.5" y="113">DIR</text>
<text x="377.5" y="110.7">19</text>
<text x="95.1" y="117.3">14</text>
<text x="102.8" y="116">CLK</text>
<text x="102.8" y="119.6">PDN_UART</text>
<text x="124.4" y="117.8">VREF</text>
<text x="137" y="119">16</text>
<text x="137" y="115.5">17</text>
<text x="335.5" y="116">13</text>
<text x="335.5" y="119.5">14</text>
<text x="343.3" y="114.8">INDEX</text>
<text x="343.3" y="118.3">CLK</text>
<text x="377.5" y="117.8">17</text>
<text x="125.1" y="121.3">STEP</text>
<text x="343.3" y="121.8">PDN_UART</text>
<text x="364.8" y="120.1">VREF</text>
<text x="365.5" y="123.6">STEP</text>
<text x="377.5" y="121.3">16</text>
<text x="102.3" y="208.8">1</text>
<text x="102.3" y="212.3">2</text>
<text x="108.5" y="211.1">OB2</text>
<text x="108.5" y="214.6">ENN</text>
<text x="134.4" y="212.9">EP</text>
<text x="142.7" y="214.1">28</text>
<text x="142.7" y="210.6">29</text>
<text x="327.5" y="214.9">1</text>
<text x="102.3" y="219.4">4</text>
<text x="108.5" y="221.7">CPO</text>
<text x="131.8" y="219.9">BRB</text>
<text x="134.1" y="216.4">VS</text>
<text x="142.7" y="221.1">26</text>
<text x="142.7" y="217.6">27</text>
<text x="327.5" y="218.4">2</text>
<text x="333.7" y="217.2">OB2</text>
<text x="333.7" y="220.7">ENN</text>
<text x="359.6" y="219">EP</text>
<text x="367.9" y="220.2">28</text>
<text x="367.9" y="216.7">29</text>
<text x="102.3" y="222.9">5</text>
<text x="102.3" y="226.4">6</text>
<text x="108.5" y="225.2">CPI</text>
<text x="132.1" y="223.4">OB1</text>
<text x="137.1" y="227">-</text>
<text x="142.7" y="224.7">25</text>
<text x="327.5" y="225.5">4</text>
<text x="333.7" y="227.8">CPO</text>
<text x="357" y="226">BRB</text>
<text x="359.3" y="222.5">VS</text>
<text x="367.9" y="227.3">26</text>
<text x="367.9" y="223.7">27</text>
<text x="102.3" y="230">7</text>
<text x="102.3" y="233.5">8</text>
<text x="108.5" y="228.7">VCP</text>
<text x="108.5" y="232.3">SPREAD</text>
<text x="131.9" y="230.5">OA1</text>
<text x="142.7" y="231.7">23</text>
<text x="142.7" y="228.2">24</text>
<text x="327.5" y="229">5</text>
<text x="327.5" y="232.5">6</text>
<text x="333.7" y="231.3">CPI</text>
<text x="357.3" y="229.5">OB1</text>
<text x="362.3" y="233.1">-</text>
<text x="367.9" y="230.8">25</text>
<text x="102.3" y="237">9</text>
<text x="108.5" y="235.8">5VOUT</text>
<text x="108.5" y="239.3">MS1_AD0</text>
<text x="131.6" y="234">BRA</text>
<text x="134.1" y="237.5">VS</text>
<text x="142.7" y="238.8">21</text>
<text x="142.7" y="235.3">22</text>
<text x="327.5" y="236.1">7</text>
<text x="327.5" y="239.6">8</text>
<text x="333.7" y="234.8">VCP</text>
<text x="333.7" y="238.4">SPREAD</text>
<text x="357.1" y="236.6">OA1</text>
<text x="367.9" y="237.8">23</text>
<text x="367.9" y="234.3">24</text>
<text x="100.7" y="240.5">10</text>
<text x="108.5" y="242.8">MS2_AD1</text>
<text x="127.8" y="244.6">STDBY</text>
<text x="131.9" y="241.1">OA2</text>
<text x="142.7" y="245.8">19</text>
<text x="142.7" y="242.3">20</text>
<text x="327.5" y="243.1">9</text>
<text x="333.7" y="241.9">5VOUT</text>
<text x="333.7" y="245.4">MS1_AD0</text>
<text x="356.8" y="240.1">BRA</text>
<text x="359.3" y="243.7">VS</text>
<text x="367.9" y="244.9">21</text>
<text x="367.9" y="241.4">22</text>
<text x="100.7" y="247.6">12</text>
<text x="100.7" y="251.1">13</text>
<text x="108.5" y="246.4">DIAG</text>
<text x="108.5" y="249.9">INDEX</text>
<text x="132.7" y="248.1">DIR</text>
<text x="325.9" y="246.7">10</text>
<text x="333.7" y="249">MS2_AD1</text>
<text x="353" y="250.7">STDBY</text>
<text x="357.1" y="247.2">OA2</text>
<text x="367.9" y="252">19</text>
<text x="367.9" y="248.4">20</text>
<text x="100.7" y="254.7">14</text>
<text x="108.5" y="253.4">CLK</text>
<text x="108.5" y="257">PDN_UART</text>
<text x="130" y="255.2">VREF</text>
<text x="142.7" y="256.4">16</text>
<text x="142.7" y="252.9">17</text>
<text x="325.9" y="253.7">12</text>
<text x="325.9" y="257.2">13</text>
<text x="333.7" y="252.5">DIAG</text>
<text x="333.7" y="256">INDEX</text>
<text x="357.9" y="254.2">DIR</text>
<text x="130.7" y="258.7">STEP</text>
<text x="325.9" y="260.8">14</text>
<text x="333.7" y="259.5">CLK</text>
<text x="333.7" y="263.1">PDN_UART</text>
<text x="355.2" y="261.3">VREF</text>
<text x="367.9" y="262.5">16</text>
<text x="367.9" y="259">17</text>
<text x="355.9" y="264.8">STEP</text>
</g>
<g font-size="3.2" fill="#800000">
<text x="220.2" y="100.6">XA-</text>
<text x="220.2" y="106.4">XB+</text>
<text x="220.2" y="103.6">XA+</text>
<text x="460.7" y="105.9">YA+</text>
<text x="460.7" y="103.1">YA-</text>
<text x="220.2" y="109.2">XB-</text>
<text x="460.7" y="111.2">YB-</text>
<text x="460.7" y="108.7">YB+</text>
<text x="62.7" y="151.5" transform="rotate(-90 62.7 151.5)">X-UART</text>
<text x="303.1" y="153.8" transform="rotate(-90 303.1 153.8)">Y-UART</text>
<text x="225.9" y="238.3">ZA-</text>
<text x="225.8" y="241">ZA+</text>
<text x="225.9" y="243.8">ZB+</text>
<text x="451.1" y="244.4">E0A-</text>
<text x="225.8" y="246.6">ZB-</text>
<text x="451.1" y="247.1">E0A+</text>
<text x="451.1" y="249.9">E0B+</text>
<text x="451.1" y="252.7">E0B-</text>
<text x="68.3" y="288.9" transform="rotate(-90 68.3 288.9)">Z-UART</text>
<text x="293.5" y="295" transform="rotate(-90 293.5 295)">E0-UART</text>
</g>
<g font-size="3.2" fill="#000080">
<text x="231.3" y="99.8">J1</text>
<text x="471.8" y="102.4">J2</text>
<text x="231.3" y="114.8">XH2.54-4</text>
<text x="471.8" y="117">XH2.54-4</text>
<text x="237" y="237.5">J6</text>
<text x="462.2" y="243.6">J7</text>
<text x="237" y="251.9">XH2.54-4</text>
<text x="462.2" y="258.3">XH2.54-4</text>
<text x="321" y="332.9">C54</text>
<text x="338.6" y="332.9">C55</text>
<text x="356.3" y="332.9">C56</text>
<text x="373.9" y="332.9">C57</text>
<text x="321" y="336.4">100UF/35V</text>
<text x="338.6" y="336.4">100UF/35V</text>
<text x="356.3" y="336.4">100UF/35V</text>
<text x="373.9" y="336.4">100UF/35V</text>
</g>
<g font-size="3.2" fill="#f00">
<text x="95.1" y="120.8">15</text>
<text x="102.8" y="123.1">VCC_IO</text>
<text x="335.5" y="123">15</text>
<text x="343.3" y="125.3">VCC_IO</text>
<text x="100.7" y="258.2">15</text>
<text x="108.5" y="260.5">VCC_IO</text>
<text x="325.9" y="264.3">15</text>
<text x="333.7" y="266.6">VCC_IO</text>
<text x="316.5" y="332.9">+</text>
<text x="334.1" y="332.9">+</text>
<text x="351.8" y="332.9">+</text>
<text x="369.4" y="332.9">+</text>
</g>
<g font-size="2.8" fill="#000080">
<text x="115.6" y="65.1">U4</text>
<text x="71.4" y="71">R9</text>
<text x="115.6" y="68.1">TMC2209-LA</text>
<text x="356" y="70.6">TMC2209-LA</text>
<text x="356" y="67.4">U5</text>
<text x="71.4" y="74.2">20k</text>
<text x="166.7" y="76.3">R11</text>
<text x="312" y="76.2">20k</text>
<text x="312" y="73.3">R10</text>
<text x="60.9" y="83.7">C7</text>
<text x="75" y="83.4">22NF</text>
<text x="75" y="80.2">C5GND</text>
<text x="166.7" y="79.5">0R11</text>
<text x="315.5" y="82.4">C6GND</text>
<text x="407.2" y="81.5">0R11</text>
<text x="407.2" y="78.5">R12</text>
<text x="60.9" y="86.9">100NF/50V</text>
<text x="200.5" y="89.8">100NF/50V</text>
<text x="200.5" y="86.6">C9</text>
<text x="209.4" y="89.8">100NF/50V</text>
<text x="209.4" y="86.6">C10</text>
<text x="218.2" y="89.8">1uf</text>
<text x="218.2" y="86.6">C12</text>
<text x="301.4" y="88.9">100NF/50V</text>
<text x="301.4" y="85.7">C8</text>
<text x="315.5" y="85.4">22NF</text>
<text x="441" y="88.9">C13</text>
<text x="449.8" y="88.9">C14</text>
<text x="458.6" y="88.9">C15</text>
<text x="69.7" y="94">100NF/50V</text>
<text x="69.7" y="90.8">C16</text>
<text x="166.7" y="93.6">0R11</text>
<text x="166.7" y="90.4">R13</text>
<text x="310.2" y="95.9">100NF/50V</text>
<text x="310.2" y="92.8">C17</text>
<text x="407.2" y="95.6">0R11</text>
<text x="407.2" y="92.7">R14</text>
<text x="441" y="92">100NF/50V</text>
<text x="451.6" y="95.5">100NF/50V</text>
<text x="458.6" y="92.1">1uf</text>
<text x="56.2" y="113.3">R17</text>
<text x="56.2" y="111.6">20k</text>
<text x="56.2" y="108.4">R15</text>
<text x="296.6" y="112.1">R16</text>
<text x="56.2" y="116.5">20k</text>
<text x="296.6" y="118.5">20k</text>
<text x="296.6" y="115.6">R18</text>
<text x="296.6" y="115">20k</text>
<text x="91.2" y="130.7">C18</text>
<text x="91.2" y="133.9">100NF/50V</text>
<text x="331.6" y="136.2">100NF/50V</text>
<text x="331.6" y="133">C19</text>
<text x="121.2" y="202.5">U6</text>
<text x="77.1" y="208.1">R19</text>
<text x="121.2" y="205.7">TMC2209-LA</text>
<text x="346.5" y="208.6">U7</text>
<text x="77.1" y="211.6">20k</text>
<text x="172.3" y="213.4">R20</text>
<text x="302.3" y="214.5">R22</text>
<text x="346.5" y="211.8">TMC2209-LA</text>
<text x="66.5" y="221.1">C26</text>
<text x="80.6" y="220.7">22NF</text>
<text x="80.6" y="217.6">C25GND</text>
<text x="172.3" y="216.8">0R11</text>
<text x="302.3" y="217.7">20k</text>
<text x="397.5" y="219.8">R26</text>
<text x="66.5" y="224.3">100NF/50V</text>
<text x="172.3" y="227.5">R27</text>
<text x="206.2" y="227.2">100NF/50V</text>
<text x="206.2" y="224">C27</text>
<text x="215" y="227.2">100NF/50V</text>
<text x="215" y="224">C36</text>
<text x="223.8" y="227.2">1uf</text>
<text x="223.8" y="224">C37</text>
<text x="291.7" y="227.2">C39</text>
<text x="305.8" y="226.9">22NF</text>
<text x="305.8" y="223.7">C38GND</text>
<text x="397.5" y="223">0R11</text>
<text x="75.3" y="231.3">100NF/50V</text>
<text x="75.3" y="228.1">C40</text>
<text x="172.3" y="231">0R11</text>
<text x="291.7" y="230.4">100NF/50V</text>
<text x="397.5" y="233.9">R28</text>
<text x="431.4" y="233.3">100NF/50V</text>
<text x="431.4" y="230.1">C41</text>
<text x="440.2" y="233.3">100NF/50V</text>
<text x="440.2" y="230.1">C42</text>
<text x="449" y="233.3">1uf</text>
<text x="449" y="230.1">C43</text>
<text x="300.5" y="237.5">100NF/50V</text>
<text x="300.5" y="234.3">C44</text>
<text x="397.5" y="237.1">0R11</text>
<text x="61.8" y="250.4">R30</text>
<text x="61.8" y="250.4">20k</text>
<text x="61.8" y="246.9">R29</text>
<text x="61.8" y="253.9">20k</text>
<text x="287" y="256.8">R32</text>
<text x="287" y="256.5">20k</text>
<text x="287" y="253.3">R31</text>
<text x="287" y="260">20k</text>
<text x="96.8" y="268.1">C45</text>
<text x="96.8" y="271.3">100NF/50V</text>
<text x="322" y="274.2">C46</text>
<text x="322" y="277.4">100NF/50V</text>
</g>
<g font-size="2.8" fill="#00f">
<text x="84.1" y="71.6">XB-</text>
<text x="84.1" y="75.1">X-EN</text>
<text x="324.6" y="73.8">YB-</text>
<text x="324.6" y="77.3">Y-EN</text>
<text x="151.2" y="83.9">XB+</text>
<text x="41.8" y="89.2">VCC</text>
<text x="391.6" y="86.1">YB+</text>
<text x="151.2" y="91">XA+</text>
<text x="282.2" y="91.4">VCC</text>
<text x="391.6" y="93.2">YA+</text>
<text x="151.2" y="101.5">XA-</text>
<text x="83.8" y="106.8">X DIAG111</text>
<text x="391.6" y="103.8">YA-</text>
<text x="151.2" y="108.6">X-DIR</text>
<text x="324.2" y="109.1">Y DIAG111</text>
<text x="391.6" y="110.8">Y-DIR</text>
<text x="151.2" y="119.2">X-STEP</text>
<text x="82.4" y="120.9">+3.3V</text>
<text x="322.8" y="123.2">+3.3V</text>
<text x="391.6" y="121.4">Y-STEP</text>
<text x="89.8" y="208.9">ZB-</text>
<text x="89.8" y="212.5">Z-EN</text>
<text x="315" y="215">E0B-</text>
<text x="156.8" y="221.3">ZB+</text>
<text x="315" y="218.6">E0-EN</text>
<text x="47.4" y="226.6">VCC</text>
<text x="382" y="227.4">E0B+</text>
<text x="156.8" y="228.3">ZA+</text>
<text x="272.6" y="232.7">VCC</text>
<text x="156.8" y="238.9">ZA-</text>
<text x="382" y="234.5">E0A+</text>
<text x="89.4" y="244.2">Z DIAG111</text>
<text x="156.8" y="246">Z-DIR</text>
<text x="382" y="245">E0A-</text>
<text x="314.6" y="250.3">E0 DIAG111</text>
<text x="156.8" y="256.6">Z-STEP</text>
<text x="382" y="252.1">E0-DIR</text>
<text x="88" y="258.3">+3.3V</text>
<text x="382" y="262.7">E0-STEP</text>
<text x="313.2" y="264.4">+3.3V</text>
</g>
</svg>
